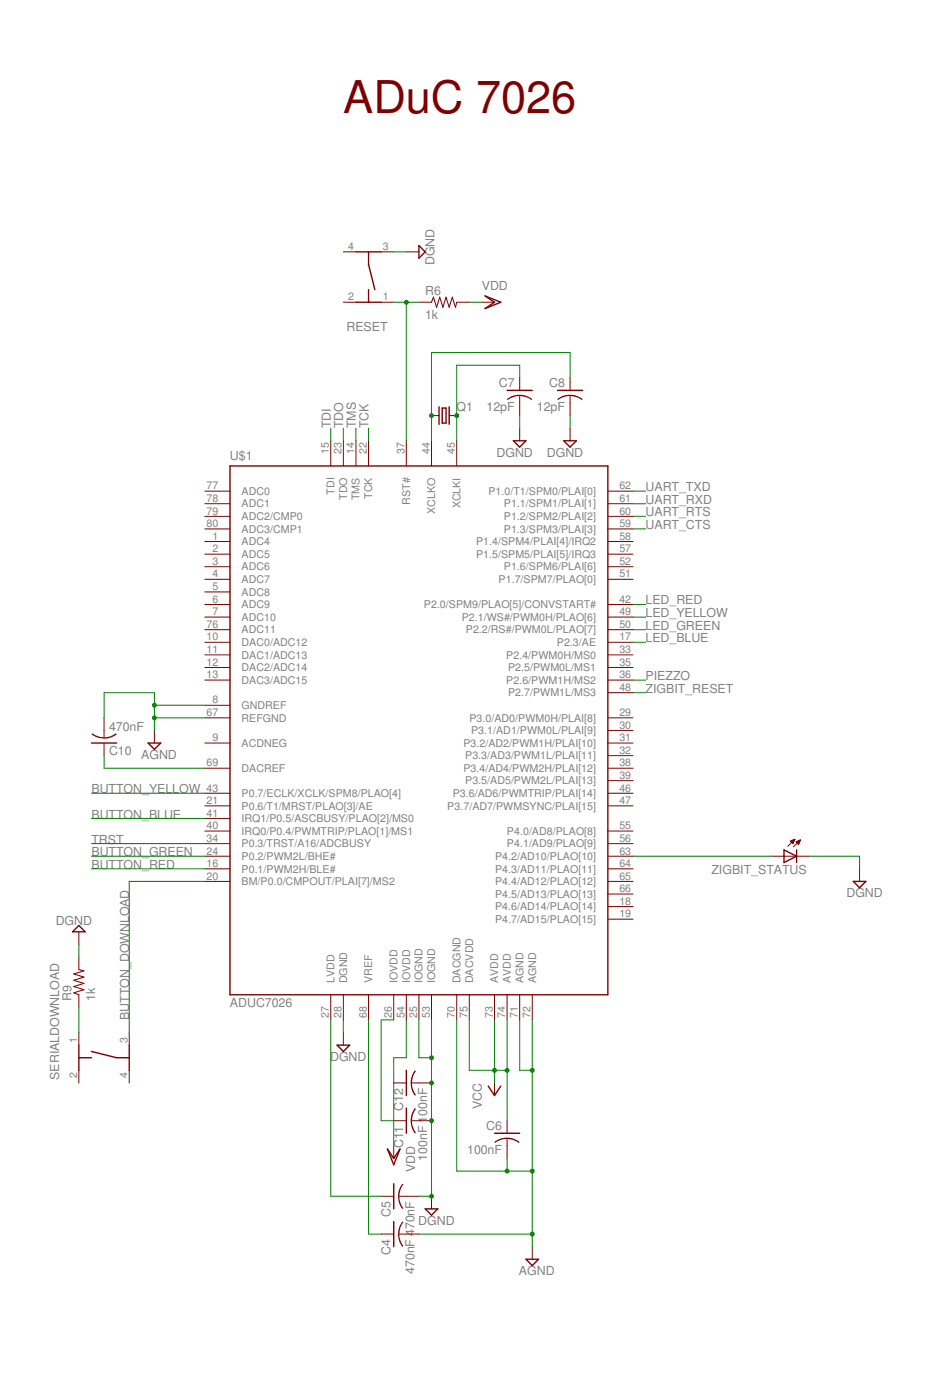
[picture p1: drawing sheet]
<svg xmlns="http://www.w3.org/2000/svg" width="113mm" height="169mm" viewBox="0 0 113 169" stroke-linecap="round" stroke-linejoin="round" font-family="sans-serif">
<g fill="#800000" stroke="#800000" stroke-width=".12">
<path d="M24.8 65.5h3z"/>
<path d="M24.8 67.1h3z"/>
<path d="M24.8 68.6h3z"/>
<path d="M24.8 70.1h3z"/>
<path d="M24.8 71.6h3z"/>
<path d="M24.8 73.1h3z"/>
<path d="M24.8 74.7h3z"/>
<path d="M24.8 85.3h3z"/>
<path d="M24.8 89.9h3z"/>
<path d="M24.8 77.7h3z"/>
<path d="M24.8 79.2h3z"/>
<path d="M24.8 80.8h3z"/>
<path d="M24.8 82.3h3z"/>
<path d="M43.1 53.3v3.1z"/>
<path d="M40 53.3v3.1z"/>
<path d="M24.8 105.1h3z"/>
<path d="M73.5 77.7h3.1z"/>
<path d="M73.5 109.7h3.1z"/>
<path d="M73.5 111.2h3.1z"/>
<path d="M24.8 106.7h3z"/>
<path d="M24.8 97.5h3z"/>
<path d="M44.6 53.3v3.1z"/>
<path d="M41.5 53.3v3.1z"/>
<path d="M24.8 103.6h3z"/>
<path d="M50.7 120.4v3z"/>
<path d="M47.6 120.4v3z"/>
<path d="M40 120.4v3z"/>
<path d="M73.5 86.9h3.1z"/>
<path d="M73.5 88.4h3.1z"/>
<path d="M73.5 89.9h3.1z"/>
<path d="M73.5 91.4h3.1z"/>
<path d="M73.5 79.2h3.1z"/>
<path d="M24.8 102.1h3z"/>
<path d="M73.5 80.8h3.1z"/>
<path d="M73.5 82.3h3.1z"/>
<path d="M49.2 53.3v3.1z"/>
<path d="M73.5 93h3.1z"/>
<path d="M73.5 94.5h3.1z"/>
<path d="M24.8 100.6h3z"/>
<path d="M24.8 99h3z"/>
<path d="M41.5 120.4v3z"/>
<path d="M73.5 73.1h3.1z"/>
<path d="M24.8 96h3z"/>
<path d="M52.2 53.3v3.1z"/>
<path d="M55.3 53.3v3.1z"/>
<path d="M73.5 96h3.1z"/>
<path d="M73.5 97.5h3.1z"/>
<path d="M73.5 83.8h3.1z"/>
<path d="M73.5 74.7h3.1z"/>
<path d="M73.5 76.2h3.1z"/>
<path d="M73.5 70.1h3.1z"/>
<path d="M73.5 68.6h3.1z"/>
<path d="M52.2 120.4v3z"/>
<path d="M49.2 120.4v3z"/>
<path d="M73.5 100.6h3.1z"/>
<path d="M73.5 102.1h3.1z"/>
<path d="M73.5 67.1h3.1z"/>
<path d="M73.5 65.5h3.1z"/>
<path d="M73.5 64h3.1z"/>
<path d="M73.5 62.5h3.1z"/>
<path d="M73.5 61h3.1z"/>
<path d="M73.5 59.4h3.1z"/>
<path d="M73.5 103.6h3.1z"/>
<path d="M73.5 105.1h3.1z"/>
<path d="M73.5 106.7h3.1z"/>
<path d="M73.5 108.2h3.1z"/>
<path d="M24.8 86.9h3z"/>
<path d="M44.6 120.4v3z"/>
<path d="M24.8 93h3z"/>
<path d="M55.3 120.4v3z"/>
<path d="M62.9 120.4v3z"/>
<path d="M64.4 120.4v3z"/>
<path d="M59.8 120.4v3z"/>
<path d="M61.4 120.4v3z"/>
<path d="M56.8 120.4v3z"/>
<path d="M24.8 76.2h3z"/>
<path d="M24.8 59.4h3z"/>
<path d="M24.8 61h3z"/>
<path d="M24.8 62.5h3z"/>
<path d="M24.8 64h3z"/>
<path d="M55.3 36.6h1.5z"/>
<path d="M50.7 36.6h1.5z"/>
<path d="M41.5 36.6h1.6z"/>
<path d="M46.1 36.6h1.5z"/>
<path d="M46.1 30.5h1.5z"/>
<path d="M41.5 30.5h1.6z"/>
<path d="M49.2 30.5h1.5z"/>
<path d="M9.5 129.5v1.5z"/>
<path d="M9.5 124.9v1.6z"/>
<path d="M15.6 124.9v1.6z"/>
<path d="M15.6 129.5v1.5z"/>
<path d="M9.5 112.7v1.6z"/>
<path d="M64.4 150.8v1.6z"/>
<path d="M59.8 131v1.6z"/>
<path d="M48.3 149.3h.9z"/>
</g>
<g fill="#800000" stroke="#800000" stroke-width=".17">
<path d="M27.8 56.4v64z"/>
<path d="M27.8 120.4h45.7z"/>
<path d="M73.5 56.4v64z"/>
<path d="M27.8 56.4h45.7z"/>
<path d="M44.6 32l.8 3z"/>
<path d="M44.6 30.5h1.5z"/>
<path d="M43.1 30.5h1.5z"/>
<path d="M44.6 36.6h1.5z"/>
<path d="M43.1 36.6h1.5z"/>
<path d="M44.6 35v1.6z"/>
<path d="M44.6 30.5v1.5z"/>
<path d="M50.7 29.7v1.5z"/>
<path d="M50.7 29.7l.7 .8z"/>
<path d="M50.7 31.2l.7-.7z"/>
<path d="M11.1 127.2l3 .8z"/>
<path d="M15.6 126.5v1.5z"/>
<path d="M15.6 128v1.5z"/>
<path d="M9.5 126.5v1.5z"/>
<path d="M9.5 128v1.5z"/>
<path d="M9.5 128h1.6z"/>
<path d="M14.1 128h1.5z"/>
<path d="M8.8 112.7h1.5z"/>
<path d="M8.8 112.7l.7-.7z"/>
<path d="M9.5 112l.8 .7z"/>
<path d="M63.6 152.4h1.6z"/>
<path d="M65.2 152.4l-.8 .7z"/>
<path d="M63.6 152.4l.8 .7z"/>
<path d="M60.6 131.4l-.8 1.2z"/>
<path d="M59.1 131.4l.7 1.2z"/>
<path d="M47.6 147.8v3z"/>
</g>
<g fill="#800000" stroke="#800000" stroke-width=".13">
<path d="M52.4 36l-.2 .6z"/>
<path d="M52.4 36l.4 1.2z"/>
<path d="M53.2 36l-.4 1.2z"/>
<path d="M53.2 36l.4 1.2z"/>
<path d="M54 36l-.4 1.2z"/>
<path d="M54 36l.4 1.2z"/>
<path d="M54.7 36l-.3 1.2z"/>
<path d="M54.7 36l.4 1.2z"/>
<path d="M55.3 36.6l-.2 .6z"/>
</g>
<g fill="#800000">
<path d="M48.2 149.3h.1a2.39 2.39 0 0 0 .5 1.5l-.1 .1a2.19 2.19 0 0 1-.5-1.6z" fill-rule="evenodd"/>
<path d="M48.7 147.8l.1 .1a2.38 2.38 0 0 0-.5 1.4h-.1a2.36 2.36 0 0 1 .5-1.5z" fill-rule="evenodd"/>
</g>
<g fill="#800000" stroke="#800000" stroke-width=".12">
<path d="M46.1 149.3h1.5z"/>
<path d="M49.2 149.3h1.5z"/>
<path d="M52.2 144.8v1.5z"/>
<path d="M41.5 124.9v1.6z"/>
<path d="M48.3 144.8h.9z"/>
</g>
<g fill="#800000" stroke="#800000" stroke-width=".17">
<path d="M51.4 146.3h1.6z"/>
<path d="M53 146.3l-.8 .7z"/>
<path d="M51.4 146.3l.8 .7z"/>
<path d="M40.8 126.5h1.5z"/>
<path d="M42.3 126.5l-.8 .7z"/>
<path d="M40.8 126.5l.7 .7z"/>
<path d="M47.6 143.2v3.1z"/>
</g>
<g fill="#800000">
<path d="M48.2 144.8h.1a2.39 2.39 0 0 0 .5 1.4l-.1 .1a2.19 2.19 0 0 1-.5-1.5z" fill-rule="evenodd"/>
<path d="M48.7 143.2l.1 .1a2.38 2.38 0 0 0-.5 1.5h-.1a2.36 2.36 0 0 1 .5-1.6z" fill-rule="evenodd"/>
</g>
<g fill="#800000" stroke="#800000" stroke-width=".12">
<path d="M46.1 144.8h1.5z"/>
<path d="M49.2 144.8h1.5z"/>
<path d="M18.7 88.4v1.5z"/>
<path d="M58.3 36.6h1.5z"/>
<path d="M9.5 115.8v1.5z"/>
<path d="M9.5 120.4v1.5z"/>
<path d="M61.4 137.7v1z"/>
</g>
<g fill="#800000" stroke="#800000" stroke-width=".17">
<path d="M17.9 89.9h1.5z"/>
<path d="M19.4 89.9l-.7 .8z"/>
<path d="M17.9 89.9l.8 .8z"/>
<path d="M58.7 37.3l1.1-.7z"/>
<path d="M58.7 35.8l1.1 .8z"/>
<path d="M58.7 35.8l1.9 .8z"/>
<path d="M58.7 37.3l1.9-.7z"/>
<path d="M59.8 137.1h3.1z"/>
</g>
<g fill="#800000" stroke="#800000" stroke-width=".13">
<path d="M8.9 120.1l.6 .3z"/>
<path d="M8.9 120.1l1.3-.3z"/>
<path d="M8.9 119.4l1.3 .4z"/>
<path d="M8.9 119.4l1.3-.4z"/>
<path d="M8.9 118.6l1.3 .4z"/>
<path d="M8.9 118.6l1.3-.4z"/>
<path d="M8.9 117.8l1.3 .4z"/>
<path d="M8.9 117.8l1.3-.3z"/>
<path d="M9.5 117.3l.7 .2z"/>
</g>
<g fill="#800000">
<path d="M59.8 138.2a2.18 2.18 0 0 1 1.6-.5v.1a2.54 2.54 0 0 0-1.5 .5z" fill-rule="evenodd"/>
<path d="M61.4 137.7a2.22 2.22 0 0 1 1.5 .5l-.1 .1a2.41 2.41 0 0 0-1.4-.5z" fill-rule="evenodd"/>
</g>
<g fill="#800000" stroke="#800000" stroke-width=".12">
<path d="M61.4 135.6v1.5z"/>
<path d="M61.4 138.7v1.5z"/>
<path d="M54.4 50.3h.9z"/>
<path d="M52.2 50.3h.9z"/>
<path d="M62.9 47.9v.9z"/>
</g>
<g fill="#800000" stroke="#800000" stroke-width=".17">
<path d="M53.5 49.4v1.8z"/>
<path d="M53.5 51.2h.5z"/>
<path d="M54 49.4v1.8z"/>
<path d="M53.5 49.4h.5z"/>
<path d="M54.4 49.2v2.1z"/>
<path d="M53.1 49.2v2.1z"/>
<path d="M61.4 47.2h3z"/>
</g>
<g fill="#800000">
<path d="M61.3 48.3a2.18 2.18 0 0 1 1.6-.5v.1a2.52 2.52 0 0 0-1.5 .5z" fill-rule="evenodd"/>
<path d="M62.9 47.8a2.23 2.23 0 0 1 1.5 .5l-.1 .1a2.4 2.4 0 0 0-1.4-.5z" fill-rule="evenodd"/>
</g>
<g fill="#800000" stroke="#800000" stroke-width=".12">
<path d="M62.9 45.7v1.5z"/>
<path d="M62.9 48.8v1.5z"/>
<path d="M69 47.9v.9z"/>
</g>
<path d="M67.5 47.2h3z" fill="#800000" stroke="#800000" stroke-width=".17"/>
<g fill="#800000">
<path d="M67.4 48.3a2.18 2.18 0 0 1 1.6-.5v.1a2.52 2.52 0 0 0-1.5 .5z" fill-rule="evenodd"/>
<path d="M69 47.8a2.23 2.23 0 0 1 1.5 .5l-.1 .1a2.39 2.39 0 0 0-1.4-.5z" fill-rule="evenodd"/>
</g>
<g fill="#800000" stroke="#800000" stroke-width=".12">
<path d="M69 45.7v1.5z"/>
<path d="M69 48.8v1.5z"/>
<path d="M62.9 51.8v1.5z"/>
<path d="M69 51.8v1.5z"/>
<path d="M12.6 88.4v.9z"/>
</g>
<g fill="#800000" stroke="#800000" stroke-width=".17">
<path d="M62.1 53.3h1.5z"/>
<path d="M62.1 53.3l.8 .8z"/>
<path d="M63.6 53.3l-.7 .8z"/>
<path d="M68.2 53.3h1.5z"/>
<path d="M68.2 53.3l.8 .8z"/>
<path d="M69.7 53.3l-.7 .8z"/>
<path d="M11.1 89.9h3z"/>
</g>
<g fill="#800000">
<path d="M12.6 89.2a2.23 2.23 0 0 0 1.4-.5l.1 .2a2.47 2.47 0 0 1-1.5 .5z" fill-rule="evenodd"/>
<path d="M11.1 88.7a2.4 2.4 0 0 0 1.5 .5v.2a2.33 2.33 0 0 1-1.5-.5z" fill-rule="evenodd"/>
</g>
<g fill="#800000" stroke="#800000" stroke-width=".12">
<path d="M12.6 89.9v1.5z"/>
<path d="M12.6 86.9v1.5z"/>
<path d="M49.8 135.6h.9z"/>
</g>
<path d="M49.2 134.1v3z" fill="#800000" stroke="#800000" stroke-width=".17"/>
<g fill="#800000">
<path d="M49.7 135.6h.1a2.39 2.39 0 0 0 .5 1.4l-.1 .2a2.19 2.19 0 0 1-.5-1.6z" fill-rule="evenodd"/>
<path d="M50.2 134.1l.1 .1a2.39 2.39 0 0 0-.5 1.4h-.1a2.33 2.33 0 0 1 .5-1.5z" fill-rule="evenodd"/>
</g>
<g fill="#800000" stroke="#800000" stroke-width=".12">
<path d="M47.6 135.6h1.6z"/>
<path d="M50.7 135.6h1.5z"/>
<path d="M49.8 131h.9z"/>
</g>
<path d="M49.2 129.5v3.1z" fill="#800000" stroke="#800000" stroke-width=".17"/>
<g fill="#800000">
<path d="M49.7 131h.1a2.4 2.4 0 0 0 .5 1.5l-.1 .1a2.19 2.19 0 0 1-.5-1.6z" fill-rule="evenodd"/>
<path d="M50.2 129.5l.1 .1a2.39 2.39 0 0 0-.5 1.4h-.1a2.33 2.33 0 0 1 .5-1.5z" fill-rule="evenodd"/>
</g>
<g fill="#800000" stroke="#800000" stroke-width=".12">
<path d="M47.6 131h1.6z"/>
<path d="M50.7 131h1.5z"/>
<path d="M47.6 138.7v1.5z"/>
<path d="M96.4 103.6h1.5z"/>
<path d="M93.4 103.6h1.5z"/>
<path d="M94.9 103.6h1.5z"/>
<path d="M96.2 101.6l-.9 .8z"/>
<path d="M96 102.5l.9-.9z"/>
<path d="M95.6 101.8l.6-.2z"/>
<path d="M95.6 101.8l.3 .3z"/>
<path d="M96.2 101.6l-.3 .5z"/>
<path d="M95.9 102h.1z"/>
<path d="M95.8 102h.2z"/>
<path d="M95.8 101.9h.2z"/>
<path d="M95.7 101.8h.3z"/>
<path d="M95.6 101.8h.5z"/>
<path d="M95.8 101.7h.3z"/>
<path d="M95.9 101.7h.2z"/>
<path d="M96 101.6h.2z"/>
<path d="M96.3 101.9l.6-.3z"/>
<path d="M96.3 101.9l.3 .3z"/>
<path d="M96.9 101.6l-.3 .6z"/>
<path d="M96.6 102.1h.1z"/>
<path d="M96.5 102h.2z"/>
<path d="M96.4 102h.3z"/>
<path d="M96.4 101.9h.3z"/>
<path d="M96.3 101.8h.5z"/>
<path d="M96.5 101.8h.3z"/>
<path d="M96.6 101.7h.2z"/>
<path d="M104 105.1v1.6z"/>
</g>
<g fill="#800000" stroke="#800000" stroke-width=".17">
<path d="M46.9 139l.7 1.2z"/>
<path d="M48.4 139l-.8 1.2z"/>
<path d="M48.4 139l-.8 1.9z"/>
<path d="M46.9 139l.7 1.9z"/>
<path d="M94.9 104.4l1.5-.8z"/>
<path d="M94.9 102.8l1.5 .8z"/>
<path d="M96.4 103.6v.8z"/>
<path d="M96.4 102.8v.8z"/>
<path d="M94.9 103.6v.8z"/>
<path d="M94.9 102.8v.8z"/>
<path d="M103.2 106.7h1.6z"/>
<path d="M104 107.4l.8-.7z"/>
<path d="M103.2 106.7l.8 .7z"/>
</g>
<g fill="#008000" stroke="#008000" stroke-width=".12">
<path d="M76.6 64h1.5z"/>
<path d="M76.6 62.5h1.5z"/>
<path d="M76.6 61h1.5z"/>
<path d="M76.6 59.4h1.5z"/>
<path d="M56.8 36.6h1.5z"/>
<path d="M49.2 123.4v4.6z"/>
<path d="M47.6 128h1.6z"/>
<path d="M47.6 128v3z"/>
<path d="M46.1 135.6h1.5z"/>
<path d="M46.1 123.4v12.2z"/>
<path d="M46.1 123.4h1.5z"/>
<path d="M47.6 131v4.6z"/>
<path d="M47.6 135.6v3.1z"/>
<path d="M11.1 102.1h13.7z"/>
<path d="M40 51.8v1.5z"/>
<path d="M43.1 51.8v1.5z"/>
<path d="M44.6 51.8v1.5z"/>
<path d="M41.5 51.8v1.5z"/>
<path d="M47.6 30.5h1.6z"/>
<path d="M52.2 128v3z"/>
<path d="M52.2 131v4.6z"/>
<path d="M52.2 135.6v9.2z"/>
<path d="M50.7 123.4v4.6z"/>
<path d="M50.7 128h1.5z"/>
</g>
<circle cx="52.2" cy="128" r=".3" fill="#008000"/>
<g fill="#008000" stroke="#008000" stroke-width=".12">
<path d="M52.2 123.4v4.6z"/>
<path d="M50.7 144.8h1.5z"/>
</g>
<g fill="#008000">
<circle cx="52.2" cy="144.8" r=".3"/>
<circle cx="52.2" cy="135.6" r=".3"/>
<circle cx="52.2" cy="131" r=".3"/>
</g>
<g fill="#008000" stroke="#008000" stroke-width=".12">
<path d="M41.5 123.4v1.5z"/>
<path d="M9.5 114.3v1.5z"/>
<path d="M62.9 50.3v1.5z"/>
<path d="M69 50.3v1.5z"/>
<path d="M97.9 103.6h6.1z"/>
<path d="M104 103.6v1.5z"/>
<path d="M64.4 123.4v6.1z"/>
<path d="M64.4 129.5v12.2z"/>
<path d="M64.4 141.7v7.6z"/>
<path d="M64.4 149.3v1.5z"/>
<path d="M62.9 129.5h1.5z"/>
<path d="M62.9 123.4v6.1z"/>
</g>
<circle cx="64.4" cy="129.5" r=".3" fill="#008000"/>
<path d="M50.7 149.3h13.7z" fill="#008000" stroke="#008000" stroke-width=".12"/>
<circle cx="64.4" cy="149.3" r=".3" fill="#008000"/>
<g fill="#008000" stroke="#008000" stroke-width=".12">
<path d="M61.4 141.7h3z"/>
<path d="M55.3 141.7h6.1z"/>
<path d="M55.3 123.4v18.3z"/>
</g>
<circle cx="64.4" cy="141.7" r=".3" fill="#008000"/>
<path d="M61.4 140.2v1.5z" fill="#008000" stroke="#008000" stroke-width=".12"/>
<circle cx="61.4" cy="141.7" r=".3" fill="#008000"/>
<g fill="#008000" stroke="#008000" stroke-width=".12">
<path d="M18.7 86.9v1.5z"/>
<path d="M18.7 86.9h6.1z"/>
</g>
<circle cx="18.7" cy="86.9" r=".3" fill="#008000"/>
<g fill="#008000" stroke="#008000" stroke-width=".12">
<path d="M18.7 85.3h6.1z"/>
<path d="M18.7 83.8v1.5z"/>
<path d="M18.7 85.3v1.6z"/>
</g>
<circle cx="18.7" cy="85.3" r=".3" fill="#008000"/>
<g fill="#008000" stroke="#008000" stroke-width=".12">
<path d="M12.6 83.8v3.1z"/>
<path d="M12.6 83.8h6.1z"/>
<path d="M15.6 106.7h9.2z"/>
<path d="M15.6 106.7v18.2z"/>
<path d="M56.8 123.4v6.1z"/>
<path d="M59.8 123.4v6.1z"/>
<path d="M59.8 129.5v1.5z"/>
<path d="M56.8 129.5h3z"/>
</g>
<circle cx="59.8" cy="129.5" r=".3" fill="#008000"/>
<g fill="#008000" stroke="#008000" stroke-width=".12">
<path d="M59.8 129.5h1.6z"/>
<path d="M61.4 123.4v6.1z"/>
<path d="M61.4 129.5v6.1z"/>
</g>
<circle cx="61.4" cy="129.5" r=".3" fill="#008000"/>
<g fill="#008000" stroke="#008000" stroke-width=".12">
<path d="M40 123.4v21.4z"/>
<path d="M40 144.8h6.1z"/>
<path d="M11.1 105.1h13.7z"/>
<path d="M11.1 96h13.7z"/>
<path d="M11.1 103.6h13.7z"/>
<path d="M76.6 77.7h1.5z"/>
<path d="M76.6 76.2h1.5z"/>
<path d="M11.1 99h13.7z"/>
<path d="M49.2 36.6h1.5z"/>
<path d="M47.6 36.6h1.6z"/>
<path d="M49.2 36.6v16.7z"/>
</g>
<circle cx="49.2" cy="36.6" r=".3" fill="#008000"/>
<g fill="#008000" stroke="#008000" stroke-width=".12">
<path d="M76.6 73.1h1.5z"/>
<path d="M76.6 83.8h1.5z"/>
<path d="M9.5 121.9v3z"/>
<path d="M52.2 50.3v3z"/>
<path d="M52.2 42.7v7.6z"/>
<path d="M52.2 42.7h16.8z"/>
<path d="M69 42.7v3z"/>
</g>
<circle cx="52.2" cy="50.3" r=".3" fill="#008000"/>
<g fill="#008000" stroke="#008000" stroke-width=".12">
<path d="M55.3 50.3v3z"/>
<path d="M62.9 44.2v1.5z"/>
<path d="M55.3 44.2h7.6z"/>
<path d="M55.3 44.2v6.1z"/>
</g>
<circle cx="55.3" cy="50.3" r=".3" fill="#008000"/>
<g fill="#008000" stroke="#008000" stroke-width=".12">
<path d="M12.6 93h12.2z"/>
<path d="M12.6 91.4v1.6z"/>
<path d="M44.6 149.3h1.5z"/>
<path d="M44.6 123.4v25.9z"/>
<path d="M76.6 103.6h16.8z"/>
<path d="M76.6 74.7h1.5z"/>
<path d="M76.6 82.3h1.5z"/>
</g>
<text font-size="5.5" fill="#800000" x="41.5" y="13.7">ADuC 7026</text>
<g font-size="1.5" fill="#808080">
<text x="51.4" y="35.7">R6</text>
<text x="52.6" y="32.1" transform="rotate(-90 52.6 32.1)">DGND</text>
<text x="58.3" y="35.1">VDD</text>
<text x="41.9" y="40">RESET</text>
<text x="51.4" y="38.6">1k</text>
<text x="60.4" y="46.9">C7</text>
<text x="66.5" y="46.9">C8</text>
<text x="40" y="51.8" transform="rotate(-90 40 51.8)">TDI</text>
<text x="41.5" y="51.8" transform="rotate(-90 41.5 51.8)">TDO</text>
<text x="43.1" y="51.8" transform="rotate(-90 43.1 51.8)">TMS</text>
<text x="44.6" y="51.8" transform="rotate(-90 44.6 51.8)">TCK</text>
<text x="55.3" y="49.7">Q1</text>
<text x="58.9" y="49.8">12pF</text>
<text x="65" y="49.8">12pF</text>
<text x="27.8" y="55.6">U$1</text>
<text x="60.1" y="55.2">DGND</text>
<text x="66.2" y="55.2">DGND</text>
<text x="78.1" y="59.4">UART_TXD</text>
<text x="78.1" y="64">UART_CTS</text>
<text x="78.1" y="62.5">UART_RTS</text>
<text x="78.1" y="61">UART_RXD</text>
<text x="78.1" y="77.7">LED_BLUE</text>
<text x="78.1" y="76.2">LED_GREEN</text>
<text x="78.1" y="73.1">LED_RED</text>
<text x="78.1" y="74.7">LED_YELLOW</text>
<text x="78.1" y="83.8">ZIGBIT_RESET</text>
<text x="78.1" y="82.3">PIEZZO</text>
<text x="13.2" y="88.4">470nF</text>
<text x="11.1" y="96">BUTTON_YELLOW</text>
<text x="13.2" y="91.3">C10</text>
<text x="17.1" y="91.8">AGND</text>
<text x="11.1" y="99">BUTTON_BLUE</text>
<text x="11.1" y="102.1">TRST</text>
<text x="11.1" y="105.1">BUTTON_RED</text>
<text x="11.1" y="103.6">BUTTON_GREEN</text>
<text x="86.1" y="105.7">ZIGBIT_STATUS</text>
<text x="6.7" y="111.9">DGND</text>
<text x="102.4" y="108.6">DGND</text>
<text x="8.6" y="121.1" transform="rotate(-90 8.6 121.1)">R9</text>
<text x="11.5" y="121.1" transform="rotate(-90 11.5 121.1)">1k</text>
<text x="15.6" y="123.4" transform="rotate(-90 15.6 123.4)">BUTTON_DOWNLOAD</text>
<text x="27.8" y="121.9">ADUC7026</text>
<text x="7.2" y="130.7" transform="rotate(-90 7.2 130.7)">SERIALDOWNLOAD</text>
<text x="39.9" y="128.4">DGND</text>
<text x="48.8" y="134.4" transform="rotate(-90 48.8 134.4)">C12</text>
<text x="58.3" y="134.2" transform="rotate(-90 58.3 134.2)">VCC</text>
<text x="58.8" y="136.8">C6</text>
<text x="48.8" y="138.9" transform="rotate(-90 48.8 138.9)">C11</text>
<text x="50.2" y="141.8" transform="rotate(-90 50.2 141.8)">VDD</text>
<text x="51.7" y="140.4" transform="rotate(-90 51.7 140.4)">100nF 100nF</text>
<text x="56.5" y="139.6">100nF</text>
<text x="47.3" y="147.3" transform="rotate(-90 47.3 147.3)">C5</text>
<text x="50.6" y="148.2">DGND</text>
<text x="47.3" y="151.8" transform="rotate(-90 47.3 151.8)">C4</text>
<text x="50.1" y="154.1" transform="rotate(-90 50.1 154.1)">470nF 470nF</text>
<text x="62.8" y="154.3">AGND</text>
</g>
<g font-size="1.3" fill="#808080">
<text x="42.1" y="30.3">4</text>
<text x="46.3" y="30.3">3</text>
<text x="42.1" y="36.4">2</text>
<text x="46.3" y="36.4">1</text>
<text x="25" y="59.2">77</text>
<text x="29.2" y="59.9">ADC0</text>
<text x="39.8" y="55" transform="rotate(-90 39.8 55)">15</text>
<text x="40.5" y="59.9" transform="rotate(-90 40.5 59.9)">TDI</text>
<text x="41.3" y="55" transform="rotate(-90 41.3 55)">23</text>
<text x="42.9" y="55" transform="rotate(-90 42.9 55)">14</text>
<text x="44.4" y="55" transform="rotate(-90 44.4 55)">22</text>
<text x="48.9" y="55" transform="rotate(-90 48.9 55)">37</text>
<text x="52" y="55" transform="rotate(-90 52 55)">44</text>
<text x="55" y="55" transform="rotate(-90 55 55)">45</text>
<text x="59.1" y="59.9">P1.0/T1/SPM0/PLAI[0]</text>
<text x="74.9" y="59.2">62</text>
<text x="25" y="60.7">78</text>
<text x="25" y="62.3">79</text>
<text x="25" y="63.8">80</text>
<text x="25.7" y="65.3">1</text>
<text x="29.2" y="66">ADC4</text>
<text x="29.2" y="61.4">ADC1</text>
<text x="29.2" y="62.9">ADC2/CMP0</text>
<text x="29.2" y="64.5">ADC3/CMP1</text>
<text x="42" y="60.5" transform="rotate(-90 42 60.5)">TDO</text>
<text x="43.5" y="60.5" transform="rotate(-90 43.5 60.5)">TMS</text>
<text x="45" y="60.4" transform="rotate(-90 45 60.4)">TCK</text>
<text x="49.6" y="61.1" transform="rotate(-90 49.6 61.1)">RST#</text>
<text x="52.7" y="62.2" transform="rotate(-90 52.7 62.2)">XCLKO</text>
<text x="55.7" y="61.5" transform="rotate(-90 55.7 61.5)">XCLKI</text>
<text x="57.6" y="66">P1.4/SPM4/PLAI[4]/IRQ2</text>
<text x="61" y="64.5">P1.3/SPM3/PLAI[3]</text>
<text x="61" y="62.9">P1.2/SPM2/PLAI[2]</text>
<text x="61" y="61.4">P1.1/SPM1/PLAI[1]</text>
<text x="74.9" y="65.3">58</text>
<text x="74.9" y="63.8">59</text>
<text x="74.9" y="62.3">60</text>
<text x="74.9" y="60.7">61</text>
<text x="25.7" y="66.8">2</text>
<text x="25.7" y="68.4">3</text>
<text x="25.7" y="69.9">4</text>
<text x="25.7" y="71.4">5</text>
<text x="29.2" y="67.5">ADC5</text>
<text x="29.2" y="69">ADC6</text>
<text x="29.2" y="70.5">ADC7</text>
<text x="57.6" y="67.5">P1.5/SPM5/PLAI[5]/IRQ3</text>
<text x="60.3" y="70.5">P1.7/SPM7/PLAO[0]</text>
<text x="61" y="69">P1.6/SPM6/PLAI[6]</text>
<text x="74.9" y="69.9">51</text>
<text x="74.9" y="68.4">52</text>
<text x="74.9" y="66.8">57</text>
<text x="25" y="77.5">10</text>
<text x="25" y="76">76</text>
<text x="25.7" y="72.9">6</text>
<text x="25.7" y="74.5">7</text>
<text x="29.2" y="72.1">ADC8</text>
<text x="29.2" y="73.6">ADC9</text>
<text x="29.2" y="75.1">ADC10</text>
<text x="29.2" y="76.6">ADC11</text>
<text x="51.3" y="73.6">P2.0/SPM9/PLAO[5]/CONVSTART#</text>
<text x="55.9" y="75.1">P2.1/WS#/PWM0H/PLAO[6]</text>
<text x="56.4" y="76.6">P2.2/RS#/PWM0L/PLAO[7]</text>
<text x="74.9" y="77.5">17</text>
<text x="74.9" y="74.5">49</text>
<text x="74.9" y="76">50</text>
<text x="74.9" y="72.9">42</text>
<text x="25" y="79">11</text>
<text x="25" y="80.5">12</text>
<text x="25" y="82.1">13</text>
<text x="29.2" y="78.2">DAC0/ADC12</text>
<text x="29.2" y="79.7">DAC1/ADC13</text>
<text x="29.2" y="81.2">DAC2/ADC14</text>
<text x="29.2" y="82.7">DAC3/ADC15</text>
<text x="61.3" y="79.7">P2.4/PWM0H/MS0</text>
<text x="61.3" y="82.7">P2.6/PWM1H/MS2</text>
<text x="61.5" y="81.2">P2.5/PWM0L/MS1</text>
<text x="67.4" y="78.2">P2.3/AE</text>
<text x="74.9" y="80.5">35</text>
<text x="74.9" y="82.1">36</text>
<text x="74.9" y="83.6">48</text>
<text x="74.9" y="79">33</text>
<text x="25" y="86.6">67</text>
<text x="25.7" y="85.1">8</text>
<text x="25.7" y="89.7">9</text>
<text x="29.2" y="85.8">GNDREF</text>
<text x="29.2" y="87.3">REFGND</text>
<text x="56.8" y="87.3">P3.0/AD0/PWM0H/PLAI[8]</text>
<text x="57" y="88.8">P3.1/AD1/PWM0L/PLAI[9]</text>
<text x="61.5" y="84.3">P2.7/PWM1L/MS3</text>
<text x="74.9" y="86.6">29</text>
<text x="74.9" y="88.2">30</text>
<text x="74.9" y="89.7">31</text>
<text x="25" y="92.7">69</text>
<text x="25" y="95.8">43</text>
<text x="29.2" y="90.4">ACDNEG</text>
<text x="29.2" y="93.4">DACREF</text>
<text x="56.1" y="90.4">P3.2/AD2/PWM1H/PLAI[10]</text>
<text x="56.1" y="93.4">P3.4/AD4/PWM2H/PLAI[12]</text>
<text x="56.3" y="91.9">P3.3/AD3/PWM1L/PLAI[11]</text>
<text x="56.3" y="94.9">P3.5/AD5/PWM2L/PLAI[13]</text>
<text x="74.9" y="95.8">46</text>
<text x="74.9" y="91.2">32</text>
<text x="74.9" y="92.7">38</text>
<text x="74.9" y="94.3">39</text>
<text x="25" y="97.3">21</text>
<text x="25" y="101.9">34</text>
<text x="25" y="100.4">40</text>
<text x="25" y="98.8">41</text>
<text x="29.2" y="98">P0.6/T1/MRST/PLAO[3]/AE</text>
<text x="29.2" y="101">IRQ0/P0.4/PWMTRIP/PLAO[1]/MS1</text>
<text x="29.2" y="99.5">IRQ1/P0.5/ASCBUSY/PLAO[2]/MS0</text>
<text x="29.2" y="96.5">P0.7/ECLK/XCLK/SPM8/PLAO[4]</text>
<text x="54.1" y="98">P3.7/AD7/PWMSYNC/PLAI[15]</text>
<text x="54.8" y="96.4">P3.6/AD6/PWMTRIP/PLAI[14]</text>
<text x="61.3" y="101">P4.0/AD8/PLAO[8]</text>
<text x="74.9" y="97.3">47</text>
<text x="74.9" y="100.4">55</text>
<text x="74.9" y="101.9">56</text>
<text x="25" y="106.4">20</text>
<text x="25" y="104.9">16</text>
<text x="25" y="103.4">24</text>
<text x="29.2" y="107.1">BM/P0.0/CMPOUT/PLAI[7]/MS2</text>
<text x="29.2" y="102.5">P0.3/TRST/A16/ADCBUSY</text>
<text x="29.2" y="105.6">P0.1/PWM2H/BLE#</text>
<text x="29.2" y="104.1">P0.2/PWM2L/BHE#</text>
<text x="59.9" y="104.1">P4.2/AD10/PLAO[10]</text>
<text x="59.9" y="105.6">P4.3/AD11/PLAO[11]</text>
<text x="59.9" y="107.1">P4.4/AD12/PLAO[12]</text>
<text x="61.3" y="102.5">P4.1/AD9/PLAO[9]</text>
<text x="74.9" y="103.4">63</text>
<text x="74.9" y="104.9">64</text>
<text x="74.9" y="106.4">65</text>
<text x="74.9" y="108">66</text>
<text x="59.9" y="110.2">P4.6/AD14/PLAO[14]</text>
<text x="59.9" y="111.7">P4.7/AD15/PLAO[15]</text>
<text x="59.9" y="108.6">P4.5/AD13/PLAO[13]</text>
<text x="74.9" y="109.5">18</text>
<text x="74.9" y="111">19</text>
<text x="40.5" y="119" transform="rotate(-90 40.5 119)">LVDD</text>
<text x="42" y="119" transform="rotate(-90 42 119)">DGND</text>
<text x="45" y="119" transform="rotate(-90 45 119)">VREF</text>
<text x="48.1" y="119" transform="rotate(-90 48.1 119)">IOVDD</text>
<text x="49.6" y="119" transform="rotate(-90 49.6 119)">IOVDD</text>
<text x="51.1" y="119" transform="rotate(-90 51.1 119)">IOGND</text>
<text x="52.7" y="119" transform="rotate(-90 52.7 119)">IOGND</text>
<text x="55.7" y="119" transform="rotate(-90 55.7 119)">DACGND</text>
<text x="57.2" y="119" transform="rotate(-90 57.2 119)">DACVDD</text>
<text x="60.3" y="119" transform="rotate(-90 60.3 119)">AVDD</text>
<text x="61.8" y="119" transform="rotate(-90 61.8 119)">AVDD</text>
<text x="63.3" y="119" transform="rotate(-90 63.3 119)">AGND</text>
<text x="64.9" y="119" transform="rotate(-90 64.9 119)">AGND</text>
<text x="39.8" y="123.2" transform="rotate(-90 39.8 123.2)">27</text>
<text x="41.3" y="123.2" transform="rotate(-90 41.3 123.2)">28</text>
<text x="44.4" y="123.2" transform="rotate(-90 44.4 123.2)">68</text>
<text x="47.4" y="123.2" transform="rotate(-90 47.4 123.2)">26</text>
<text x="48.9" y="123.2" transform="rotate(-90 48.9 123.2)">54</text>
<text x="50.5" y="123.2" transform="rotate(-90 50.5 123.2)">25</text>
<text x="52" y="123.2" transform="rotate(-90 52 123.2)">53</text>
<text x="55" y="123.2" transform="rotate(-90 55 123.2)">70</text>
<text x="56.6" y="123.2" transform="rotate(-90 56.6 123.2)">75</text>
<text x="59.6" y="123.2" transform="rotate(-90 59.6 123.2)">73</text>
<text x="61.1" y="123.2" transform="rotate(-90 61.1 123.2)">74</text>
<text x="62.7" y="123.2" transform="rotate(-90 62.7 123.2)">71</text>
<text x="64.2" y="123.2" transform="rotate(-90 64.2 123.2)">72</text>
<text x="9.3" y="130.4" transform="rotate(-90 9.3 130.4)">2</text>
<text x="9.3" y="126.3" transform="rotate(-90 9.3 126.3)">1</text>
<text x="15.4" y="130.4" transform="rotate(-90 15.4 130.4)">4</text>
<text x="15.4" y="126.3" transform="rotate(-90 15.4 126.3)">3</text>
</g>
</svg>
